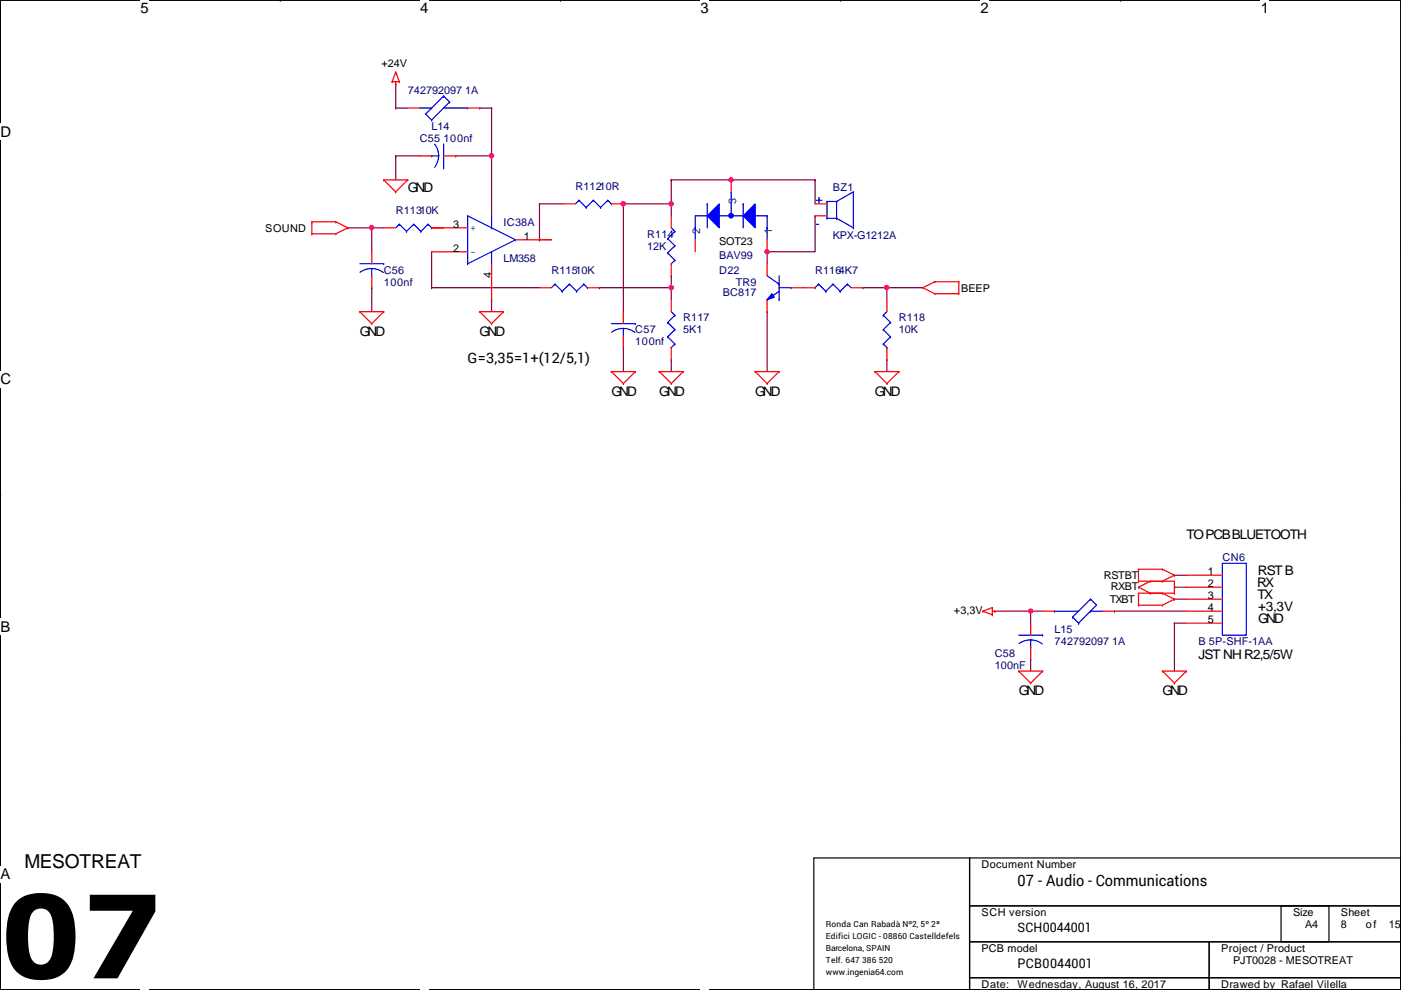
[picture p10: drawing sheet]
<svg xmlns="http://www.w3.org/2000/svg" width="297mm" height="210mm" viewBox="0 0 297 210" stroke-linecap="round" stroke-linejoin="round" font-family="sans-serif">
<path d="M.1 0h296.9v209.8h-296.9z" fill="none" stroke="#000" stroke-width=".25"/>
<g fill="#fff">
<path d="M29.8 0h1.7v3.5h-1.7z"/>
<path d="M29.8 209.8l1.7 .1z"/>
</g>
<path d="M59.4 0h.1M59.4 209.8h.1" fill="none" stroke="#000" stroke-width=".25"/>
<g fill="#fff">
<path d="M89.1 0h1.7v3.5h-1.7z"/>
<path d="M89.1 209.8l1.7 .1z"/>
</g>
<path d="M118.8 0h.1M118.8 209.8h.1" fill="none" stroke="#000" stroke-width=".25"/>
<g fill="#fff">
<path d="M148.5 0h1.7v3.5h-1.7z"/>
<path d="M148.5 209.8l1.7 .1z"/>
</g>
<path d="M178.2 0h.1M178.2 209.8h.1" fill="none" stroke="#000" stroke-width=".25"/>
<g fill="#fff">
<path d="M207.9 0h1.7v3.5h-1.7z"/>
<path d="M207.9 209.8l1.7 .1z"/>
</g>
<path d="M237.6 0h.1M237.6 209.8h.1" fill="none" stroke="#000" stroke-width=".25"/>
<g fill="#fff">
<path d="M267.3 0h1.7v3.5h-1.7z"/>
<path d="M267.3 209.8l1.7 .1z"/>
<path d="M.1 26.2h2.2v3.5h-2.2z"/>
<path d="M297 26.2l.1 3.5z"/>
<path d="M.1 78.7h2.2v3.5h-2.2z"/>
<path d="M297 78.7l.1 3.5z"/>
</g>
<path d="M.1 52.5h.1M297 52.5h.1" fill="none" stroke="#000" stroke-width=".25"/>
<g fill="#fff">
<path d="M.1 131.1h2.1v3.5h-2.1z"/>
<path d="M297 131.1l.1 3.5z"/>
</g>
<path d="M.1 104.9h.1M297 104.9h.1" fill="none" stroke="#000" stroke-width=".25"/>
<path d="M.1 104.9h.1M297 104.9h.1" fill="none" stroke="#000" stroke-width=".21"/>
<g fill="#fff">
<path d="M.1 183.6h2.1v3.5h-2.1z"/>
<path d="M297 183.6l.1 3.5z"/>
</g>
<path d="M.1 157.4h.1M297 157.4h.1M172.5 181.9h33.1v27.9h-33.1zM205.6 181.9h91.4v10.2h-91.4zM205.6 192.1h91.4v7.6h-91.4zM205.6 199.7h50.8v7.6h-50.8zM256.4 199.7h40.6v7.6h-40.6zM271.6 192.1h10.2v7.6h-10.2zM205.6 207.3h50.8v2.5h-50.8zM256.4 207.3h40.6v2.5h-40.6z" fill="none" stroke="#000" stroke-width=".25"/>
<g fill="none" stroke="#800040" stroke-width=".25">
<path d="M83.9 17.8h.1M83.9 17.8v5.1M83.9 22.9h.1M83.9 33.1h.1M83.9 22.9h2.5M83.9 33.1v5M83.9 33.1h5.1M96.6 33.1h.1M96.6 33.1h7.6M101.7 22.9h.1M101.7 22.9h2.5M104.2 33.1h.1"/>
<path d="M104.2 22.9h.1M104.2 22.9v22.9M142.3 38.1h.1M142.3 38.1v7.7M142.3 38.1h30.5M155 38.1h.1M172.8 38.1h.1M172.8 38.1v5.1M73.7 48.3h.1M73.7 48.3h7.7M78.8 48.3h.1M78.8 48.3v5.1"/>
<path d="M91.5 53.4h.1M91.5 48.3h.1M91.5 48.3h2.6M91.5 53.4v7.6M114.4 50.8h.1M114.4 43.2h.1M114.4 43.2v7.6M114.4 43.2h5.1M114.4 50.8h2.5M132.2 43.2h.1M132.2 43.2v22.9M132.2 43.2h10.1"/>
<path d="M142.3 43.2h.1M142.3 58.5h.1M142.3 58.5v5M162.6 53.4h.1M162.6 53.4v2.5M172.8 45.8h.1M172.8 45.8v7.6h-10.2M78.8 61h.1M78.8 61v5.1M91.5 61h.1M91.5 61h22.9M104.2 63.5h.1"/>
<path d="M104.2 63.5v2.6M127.1 61h.1M127.1 61h15.2M132.2 73.7h.1M132.2 73.7v5.1M142.3 61h.1M142.3 76.2h.1M142.3 76.2v2.6M162.6 66.1h.1M162.6 66.1v12.7M183 61h.1M183 61h12.7"/>
<path d="M188 61h.1M188 76.2h.1M188 61v2.5M188 76.2v2.6M210.9 129.6h.1M210.9 129.6h10.2M218.5 129.6h.1M218.5 139.7h.1M218.5 129.6v2.5M218.5 139.7v2.6M236.3 129.6h.1M236.3 129.6h15.2"/>
<path d="M249 122h.1M249 124.5h.1M249 127h.1M249 132.1h.1M249 122h2.5M249 124.5h2.5M249 127h2.5M249 132.1v10.2M249 132.1h2.5"/>
</g>
<g fill="none" stroke="#f00" stroke-width=".25">
<path d="M83.1 17.3h.1M83.1 17.3h1.6M83.9 17.8h.1M83.9 15.3h.1M83.9 17.3v.5M83.9 15.3l.8 2M83.9 15.3l-.8 2M84.7 17.3h.1M81.4 38.1h.1M81.4 38.1h5M81.4 38.1l2.5 2.6M86.4 38.1h.1"/>
<path d="M86.4 38.1l-2.5 2.6M89 33.1h2.5M94.1 33.1h2.5M66.1 49.6h.1M66.1 47h.1M66.1 47h5.1M66.1 49.6h5.1M66.1 47v2.6M71.2 47h.1M71.2 49.6h.1M71.2 47l2.5 1.3M73.7 48.3h.1"/>
<path d="M73.7 48.3l-2.5 1.3M78.8 53.4v2.5M78.8 58.5v2.5M83.9 40.7h.1M119.5 43.2h2.5M129.6 43.2h2.6M198.2 59.7h.1M198.2 59.7h5.1M198.2 59.7l-2.5 1.3M203.3 59.7h.1M203.3 59.7v2.6M76.3 66.1h.1"/>
<path d="M76.3 66.1h5.1M76.3 66.1l2.5 2.5M78.8 68.6h.1M81.4 66.1h.1M81.4 66.1l-2.6 2.5M101.7 66.1h.1M101.7 66.1h5.1M101.7 66.1l2.5 2.5M104.2 68.6h.1M106.8 66.1h.1M106.8 66.1l-2.6 2.5M129.6 78.8h.1"/>
<path d="M129.6 78.8h5.1M129.6 78.8l2.6 2.5M134.7 78.8h.1M134.7 78.8l-2.5 2.5M139.8 78.8h.1M139.8 78.8h5.1M139.8 78.8l2.5 2.5M144.9 78.8h.1M144.9 78.8l-2.6 2.5M160.1 78.8h.1M160.1 78.8h5.1M160.1 78.8l2.5 2.5"/>
<path d="M165.2 78.8h.1M165.2 78.8l-2.6 2.5M170.3 61h2.5M180.4 61h2.6M185.5 78.8h.1M185.5 78.8h5.1M185.5 78.8l2.5 2.5M188 63.5v2.6M188 73.7v2.5M190.6 78.8h.1M190.6 78.8l-2.6 2.5M195.7 61h.1"/>
<path d="M195.7 61l2.5 1.3M198.2 62.3h.1M198.2 62.3h5.1M203.3 62.3h.1M132.2 81.3h.1M142.3 81.3h.1M162.6 81.3h.1M188 81.3h.1M208.4 129.6h.1M208.4 129.6l2 .7M210.4 128.8h.1M210.4 130.3h.1"/>
<path d="M210.4 128.8v1.5M210.4 129.6h.5M210.4 128.8l-2 .8M210.9 129.6h.1M241.4 123.2h.1M241.4 120.7h.1M241.4 128.3h.1M241.4 125.8h.1M241.4 124.5h.1M241.4 120.7h5.1M241.4 123.2h7.6M241.4 120.7v2.5"/>
<path d="M241.4 125.8v2.5M241.4 125.8h7.6M241.4 128.3h5.1M241.4 124.5l2.5 1.3M243.9 123.2h.1M243.9 125.8h.1M243.9 123.2l-2.5 1.3M246.5 120.7h.1M246.5 123.2h.1M246.5 125.8h.1M246.5 128.3h.1M246.5 120.7l2.5 1.3"/>
<path d="M246.5 125.8l2.5 1.2M249 122h.1M249 127h.1M249 123.2h.1M249 125.8h.1M249 122l-2.5 1.2M249 127l-2.5 1.3M249 123.2v2.6M216 142.3h.1M216 142.3h5.1M216 142.3l2.5 2.5M218.5 144.8h.1"/>
<path d="M221.1 142.3h.1M221.1 142.3l-2.6 2.5M246.5 142.3h.1M246.5 142.3h5M246.5 142.3l2.5 2.5M249 144.8h.1M251.5 142.3h.1M251.5 142.3l-2.5 2.5"/>
</g>
<g fill="none" stroke="#00f" stroke-width=".25">
<path d="M91.5 33.1h.1M91.5 33.1h1.5M92.2 30.6l.7 1.4 .1 1.1M93 33.1l-.3 1.5-.5 .9M94.1 35.6h.1M94.1 30.5v5.1M76.3 55.9h5.1M78.8 58.5h.1M78.8 56.9l1.1 .2 1.4 .7M78.8 56.9l-1.6 .3-.9 .5M78.8 56.9v1.6M81.4 55.9h.1"/>
<path d="M122.8 42.5h.1M122.8 42.5l-.8 .7M122.8 42.5l1.5 1.5M124.3 44h.1M125.8 42.5h.1M125.8 42.5l-1.5 1.5M125.8 42.5l1.5 1.5M127.3 44h.1M128.9 42.5h.1M128.9 42.5l-1.6 1.5M128.9 42.5l.7 .7M129.6 43.2h.1"/>
<path d="M162.6 58.5l2.6 1.7M165.2 58.5v5M162.6 63.5h.1M165.2 60.2h.1M165.2 63.5h.1M165.2 61.8l-2.6 1.7M165.2 61h2.5M167.7 61h.1M172.8 61h.1M173.6 60.2h.1M173.6 60.2l1.5 1.6M173.6 60.2l-.8 .8"/>
<path d="M175.1 61.8h.1M176.6 60.2h.1M176.6 60.2l1.5 1.6M176.6 60.2l-1.5 1.6M178.1 61.8h.1M179.7 60.2h.1M179.7 60.2l.7 .8M179.7 60.2l-1.6 1.6M187.3 66.8h.1M187.3 69.9h.1M187.3 72.9h.1M187.3 66.8l1.5 1.6"/>
<path d="M187.3 69.9l1.5 1.5M187.3 72.9l.7 .8M188 73.7h.1M188 66.1l-.7 .7M188.8 68.4h.1M188.8 71.4h.1M188.8 68.4l-1.5 1.5M188.8 71.4l-1.5 1.5"/>
</g>
<path d="M163.7 62.3l.5 .7-1.6 .5z" fill="#00f"/>
<g fill="none" stroke="#00f" stroke-width=".25">
<path d="M89 22.9h2.5M91.5 25.4h.1M91.5 22.9h.1M94.1 20.4h.1M94.1 20.4l-3.8 3.8 1.2 1.2M94.1 20.4l1.2 1.2M94.1 22.9h5M95.3 21.6h.1M95.3 21.6l-3.8 3.8M99.1 22.9h.1M84.7 47.5h.1M84.7 47.5l-.8 .8"/>
<path d="M84.7 47.5l1.5 1.6M86.2 49.1h.1M87.7 47.5h.1M87.7 47.5l-1.5 1.6M87.7 47.5l1.5 1.6M89.2 49.1h.1M90.8 47.5h.1M90.8 47.5l-1.6 1.6M90.8 47.5l.7 .8M91.5 48.3h.1M141.6 50.6h.1M141.6 53.6h.1"/>
<path d="M141.6 50.6l1.5 1.5M141.6 53.6l1.5 1.6M142.3 55.9h.1M142.3 48.3l.8 .8M143.1 49.1h.1M143.1 52.1h.1M143.1 55.2h.1M143.1 49.1l-1.5 1.5M143.1 52.1l-1.5 1.5M143.1 55.2l-.8 .7M175.3 42.7h.1M175.3 46.3h.1"/>
<path d="M175.3 42.7h2.1M175.3 42.7v3.6M175.3 46.3h2.1M177.4 46.3h.1M177.4 42.7h.1M177.4 46.3l3.5 2M177.4 42.7v3.6M180.9 40.7h.1M180.9 48.3h.1M180.9 40.7l-3.5 2M180.9 40.7v7.6M117.7 60.2h.1"/>
<path d="M117.7 60.2l-.8 .8M117.7 60.2l1.5 1.6M119.2 61.8h.1M120.7 60.2h.1M120.7 60.2l-1.5 1.6M120.7 60.2l1.6 1.6M122.3 61.8h.1M123.8 60.2h.1M123.8 60.2l-1.5 1.6M123.8 60.2l.7 .8M124.5 61h.1M163.7 62.3l.5 .7-1.6 .5z"/>
<path d="M259.2 119.4h5v15.3h-5zM223.6 129.6h.1M223.6 129.6h5.1M227.4 130.9h.1M227.4 130.9l1.3 1.2M228.7 132.1h.1M231.2 127h.1M231.2 129.6h.1M231.2 127l1.3 1.3-3.8 3.8M231.2 127l-3.8 3.9M231.2 129.6h2.6"/>
</g>
<g fill="none" stroke="#f00" stroke-width=".25">
<path d="M86.4 22.9h2.6M99.1 22.9h2.6M81.4 48.3h2.5M91.5 48.3h2.6M142.3 45.8v2.5M142.3 55.9v2.6M162.6 55.9v2.6M172.8 43.2h2.5M172.8 45.8h2.5M114.4 61h2.5M124.5 61h2.6M162.6 63.5v2.6"/>
<path d="M167.7 61h2.6M221.1 129.6h2.5M233.8 129.6h2.5M251.5 129.6h7.7M251.5 122h7.7M251.5 124.5h7.7M251.5 127h7.7M251.5 132.1h7.7"/>
</g>
<path d="M160.1 43.2v5.1l-2.5-2.5z" fill="#00f"/>
<path d="M149.9 45.8h7.7M152.5 45.8h.1M155 45.8h.1M157.6 45.8h.1M157.6 43.2h.1M157.6 43.2v5.1M160.1 43.2v5.1l-2.5-2.5zM162.6 48.3h.1M162.6 45.8v2.5" fill="none" stroke="#00f" stroke-width=".25"/>
<path d="M152.5 43.2v5.1l-2.6-2.5z" fill="#00f"/>
<path d="M149.9 43.2h.1M149.9 43.2v5.1M152.5 43.2v5.1l-2.6-2.5z" fill="none" stroke="#00f" stroke-width=".25"/>
<circle cx="155" cy="45.7" r=".49" fill="#00f"/>
<g fill="none" stroke="#00f" stroke-width=".25">
<path d="M99.1 55.9h.1M99.1 45.8h.1M99.1 45.8l10.2 5M99.1 45.8v10.1M104.2 48.3h.1M104.2 55.9h.1M104.2 45.8v2.5M104.2 53.4v2.5M109.3 50.8h.1M109.3 50.8l-10.2 5.1M147.4 48.3h.1M149.9 45.8h-2.5v5"/>
<path d="M155 40.7h.1M155 40.7v5.1M160.1 45.8h2.5M162.6 45.8h.1M162.6 48.3h.1M162.6 48.3v2.5M129.6 68.6h5.1M132.2 71.2h.1M132.2 69.6l1 .2 1.4 .7M132.2 69.6l-1.6 .3-.9 .5M132.2 69.6v1.6M134.7 68.6h.1"/>
<path d="M141.6 68.4h.1M141.6 71.4h.1M141.6 68.4l1.5 1.5M141.6 71.4l1.5 1.5M142.3 73.7h.1M142.3 66.1l.8 .7M143.1 66.8h.1M143.1 69.9h.1M143.1 72.9h.1M143.1 66.8l-1.5 1.6M143.1 69.9l-1.5 1.5M143.1 72.9l-.8 .8"/>
<path d="M216 134.7h5.1M218.5 137.2h.1M218.5 135.7l1.1 .1 1.4 .7M218.5 135.7l-1.6 .3-.9 .5M218.5 135.7v1.5M221.1 134.7h.1"/>
<circle cx="155" cy="45.7" r=".49"/>
</g>
<g fill="none" stroke="#f00" stroke-width=".25">
<path d="M155 38.1v2.6M91.5 48.3h7.6M91.5 53.4h7.6M104.2 55.9v7.6M109.3 50.8h7.6M147.4 50.8v2.6M162.6 50.8v2.6M132.2 66.1v2.5M132.2 71.2v2.5M142.3 63.5v2.6M142.3 73.7v2.5M218.5 132.1v2.6"/>
<path d="M218.5 137.2v2.5"/>
</g>
<circle cx="78.8" cy="48.3" r=".49" fill="#f0f"/>
<circle cx="78.8" cy="48.3" r=".49" fill="none" stroke="#f0f" stroke-width=".25"/>
<circle cx="142.3" cy="43.2" r=".49" fill="#f0f"/>
<circle cx="142.3" cy="43.2" r=".49" fill="none" stroke="#f0f" stroke-width=".25"/>
<circle cx="162.6" cy="53.4" r=".49" fill="#f0f"/>
<circle cx="162.6" cy="53.4" r=".49" fill="none" stroke="#f0f" stroke-width=".25"/>
<circle cx="142.3" cy="61" r=".49" fill="#f0f"/>
<circle cx="142.3" cy="61" r=".49" fill="none" stroke="#f0f" stroke-width=".25"/>
<circle cx="155" cy="38.1" r=".49" fill="#f0f"/>
<circle cx="155" cy="38.1" r=".49" fill="none" stroke="#f0f" stroke-width=".25"/>
<circle cx="104.2" cy="33" r=".49" fill="#f0f"/>
<circle cx="104.2" cy="33" r=".49" fill="none" stroke="#f0f" stroke-width=".25"/>
<circle cx="188" cy="61" r=".49" fill="#f0f"/>
<circle cx="188" cy="61" r=".49" fill="none" stroke="#f0f" stroke-width=".25"/>
<circle cx="218.5" cy="129.6" r=".49" fill="#f0f"/>
<circle cx="218.5" cy="129.6" r=".49" fill="none" stroke="#f0f" stroke-width=".25"/>
<circle cx="132.1" cy="43.2" r=".49" fill="#f0f"/>
<circle cx="132.1" cy="43.2" r=".49" fill="none" stroke="#f0f" stroke-width=".25"/>
<text font-size="24.4" x="0" y="207.4">07</text>
<text font-size="4.1" x="5.2" y="184">MESOTREAT</text>
<text font-size="3.3" x="215.7" y="187.9">07 - Audio - Communications</text>
<g font-size="3.1">
<text x="29.8" y="2.8">5</text>
<text x="89.1" y="2.8">4</text>
<text x="148.5" y="2.8">3</text>
<text x="207.9" y="2.8">2</text>
<text x="267.3" y="2.8">1</text>
<text x=".1" y="29">D</text>
<text x=".1" y="81.5">C</text>
<text x=".1" y="133.9">B</text>
<text x=".1" y="186.4">A</text>
</g>
<text font-size="3" x="99.1" y="76.9">G=3,35=1+(12/5,1)</text>
<g font-size="2.8">
<text x="86.4" y="40.7">GND</text>
<text x="76.3" y="71.2">GND</text>
<text x="101.7" y="71.2">GND</text>
<text x="129.6" y="83.9">GND</text>
<text x="139.8" y="83.9">GND</text>
<text x="160.1" y="83.9">GND</text>
<text x="185.5" y="83.9">GND</text>
<text x="251.5" y="114.3">TO PCB BLUETOOTH</text>
<text x="266.6" y="124.5">RX</text>
<text x="266.7" y="122">RST B</text>
<text x="266.6" y="127">TX</text>
<text x="266.8" y="129.6">+3,3V</text>
<text x="266.8" y="132.1">GND</text>
<text x="254.1" y="139.7">JST NH R2,5/5W</text>
<text x="216" y="147.4">GND</text>
<text x="246.5" y="147.4">GND</text>
<text x="215.7" y="197.5">SCH0044001</text>
<text x="215.7" y="205.1">PCB0044001</text>
</g>
<g font-size="2.8" fill="#00f">
<text x="172.8" y="43.2">+</text>
<text x="172.8" y="48.3">-</text>
</g>
<g font-size="2.3">
<text x="80.9" y="14.3">+24V</text>
<text x="56.2" y="49.1">SOUND</text>
<text x="96.1" y="48.3">3</text>
<text x="96.1" y="53.3">2</text>
<text x="111.1" y="50.8">1</text>
<text x="152.5" y="51.9">SOT23</text>
<text x="104.2" y="59" transform="rotate(-90 104.2 59)">4</text>
<text x="203.8" y="61.8">BEEP</text>
<text x="234" y="122.8">RSTBT</text>
<text x="235.5" y="125.1">RXBT</text>
<text x="256.1" y="121.9">1</text>
<text x="256.1" y="124.5">2</text>
<text x="202.3" y="130.1">+3,3V</text>
<text x="235.3" y="127.8">TXBT</text>
<text x="256.1" y="127">3</text>
<text x="256.1" y="129.5">4</text>
<text x="256.1" y="132.1">5</text>
<text x="208.1" y="184">Document Number</text>
<text x="208.1" y="194.1">SCH version</text>
<text x="274.1" y="194.1">Size</text>
<text x="276.7" y="196.7">A4</text>
<text x="284.3" y="194.1">Sheet</text>
<text x="284.3" y="196.7">8</text>
<text x="289.6" y="196.7">of</text>
<text x="294.5" y="196.7">15</text>
<text x="208.1" y="201.8">PCB model</text>
<text x="258.9" y="201.8">Project / Product</text>
<text x="208.1" y="209.4">Date:</text>
<text x="215.7" y="209.4">Wednesday, August 16, 2017</text>
<text x="258.9" y="209.4">Drawed by Rafael Vilella</text>
<text x="261.4" y="204.3">PJT0028 - MESOTREAT</text>
</g>
<g font-size="2.3" fill="#000080">
<text x="86.4" y="19.9">742792097 1A</text>
<text x="91.5" y="27.5">L14</text>
<text x="89" y="30.1">C55 100nf</text>
<text x="122" y="40.2">R11210R</text>
<text x="176.6" y="40.5">BZ1</text>
<text x="83.9" y="45.3">R11310K</text>
<text x="106.8" y="47.8">IC38A</text>
<text x="137.2" y="50.4">R114</text>
<text x="137.2" y="52.9">12K</text>
<text x="176.6" y="50.6">KPX-G1212A</text>
<text x="81.4" y="58">C56</text>
<text x="106.8" y="55.5">LM358</text>
<text x="116.9" y="58">R11510K</text>
<text x="152.5" y="58">D22</text>
<text x="152.5" y="54.9">BAV99</text>
<text x="172.8" y="58">R1164K7</text>
<text x="81.4" y="60.5">100nf</text>
<text x="153.2" y="62.8">BC817</text>
<text x="156" y="60.5">TR9</text>
<text x="134.7" y="70.7">C57</text>
<text x="144.9" y="68.2">R117</text>
<text x="144.9" y="70.7">5K1</text>
<text x="190.6" y="68.2">R118</text>
<text x="190.6" y="70.7">10K</text>
<text x="134.7" y="73.2">100nf</text>
<text x="259.2" y="119">CN6</text>
<text x="223.6" y="134.2">L15</text>
<text x="223.6" y="136.7">742792097 1A</text>
<text x="254.1" y="136.7">B 5P-SHF-1AA</text>
<text x="210.9" y="139.3">C58</text>
<text x="210.9" y="141.8">100nF</text>
</g>
<g font-size="2.3" fill="#004080">
<text x="156.1" y="43.2" transform="rotate(-90 156.1 43.2)">3</text>
<text x="148.5" y="49.6" transform="rotate(-90 148.5 49.6)">2</text>
<text x="163.7" y="49.6" transform="rotate(-90 163.7 49.6)">1</text>
</g>
<g font-size="2.3" fill="#00f">
<text x="99.6" y="54">-</text>
<text x="99.6" y="48.9">+</text>
</g>
<g font-size="1.8">
<text x="175.1" y="196.5">Ronda Can Rabadà Nº2, 5º 2ª</text>
<text x="175.1" y="199">Edifici LOGIC - 08860 Castelldefels</text>
<text x="175.1" y="201.5">Barcelona, SPAIN</text>
<text x="175.1" y="206.6">www.ingenia64.com</text>
<text x="175.1" y="204.1">Telf. 647 386 520</text>
</g>
</svg>
